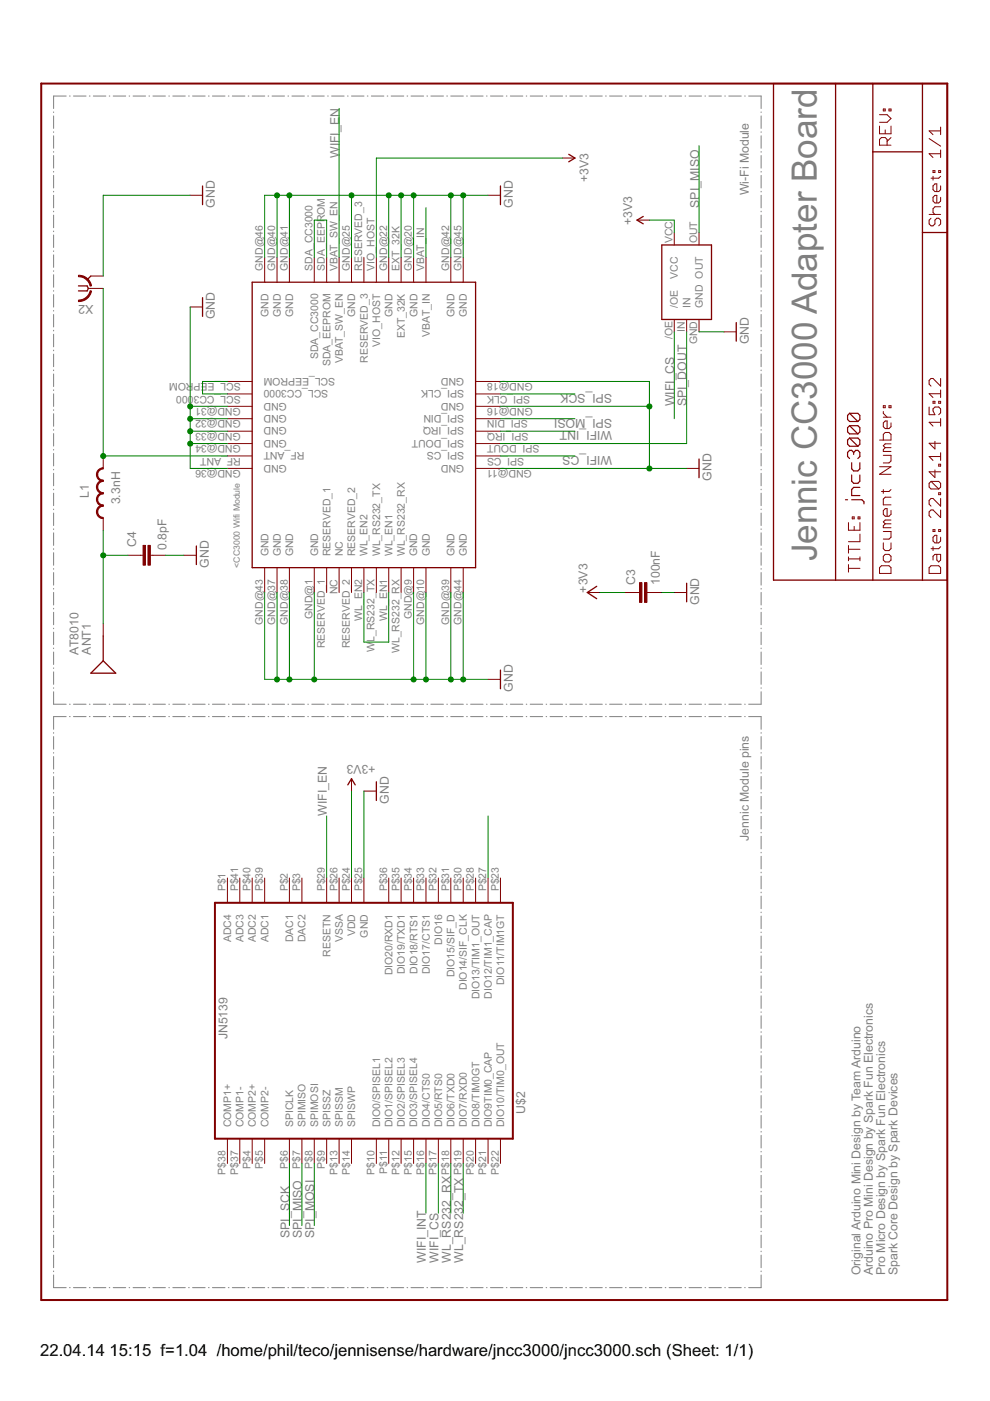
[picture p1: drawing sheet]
<svg xmlns="http://www.w3.org/2000/svg" width="210mm" height="297mm" viewBox="0 0 210 297" stroke-linecap="round" stroke-linejoin="round" font-family="sans-serif">
<g fill="none" stroke="#808080" stroke-width=".21">
<path d="M11.4 23.7v.2M11.4 24.6v2.6M11.4 27.9v.2M11.4 28.8v2.6M11.4 32.1v.2M11.4 33v2.6M11.4 36.3v.2M11.4 37.2v2.7M14 20.4h-2.6v2.6M14.7 20.4h.2M15.6 20.4h2.6M18.9 20.4h.2"/>
<path d="M19.8 20.4h2.6M23.2 20.4h.1M24 20.4h2.6M27.4 20.4h.1M28.2 20.4h2.7M31.6 20.4h.1M32.4 20.4h2.7M35.8 20.4h.1M36.6 20.4h2.7M40 20.4h.1M40.8 20.4h2.7M44.2 20.4h.1"/>
<path d="M45 20.4h2.7M48.4 20.4h.2M49.3 20.4h2.6M52.6 20.4h.2M53.5 20.4h2.6M56.8 20.4h.2M57.7 20.4h2.6M61 20.4h.2M61.9 20.4h2.6M65.3 20.4h.1M66.1 20.4h2.6M69.5 20.4h.1"/>
<path d="M70.3 20.4h2.7M73.7 20.4h.1M74.5 20.4h2.7M77.9 20.4h.1M78.7 20.4h2.7M82.1 20.4h.1M82.9 20.4h2.7M86.3 20.4h.1M87.1 20.4h2.7M90.5 20.4h.2M91.4 20.4h2.6M94.7 20.4h.2"/>
<path d="M95.6 20.4h2.6M98.9 20.4h.2M99.8 20.4h2.6M103.1 20.4h.2M104 20.4h2.6M107.4 20.4h.1M108.2 20.4h2.6M111.6 20.4h.1M112.4 20.4h2.7M115.8 20.4h.1M116.6 20.4h2.7M120 20.4h.1"/>
<path d="M120.8 20.4h2.7M124.2 20.4h.1M125 20.4h2.7M128.4 20.4h.1M129.2 20.4h2.7M132.6 20.4h.2M133.5 20.4h2.6M136.8 20.4h.2M137.7 20.4h2.6M141 20.4h.2M141.9 20.4h2.6M145.2 20.4h.2"/>
<path d="M146.1 20.4h2.6M149.5 20.4h.1M150.3 20.4h2.7M153.7 20.4h.1M154.5 20.4h2.7M157.9 20.4h.1M158.7 20.4h2.7v2.6M161.4 23.7v.2M161.4 24.6v2.6M161.4 27.9v.2M161.4 28.8v2.6M161.4 32.1v.2"/>
<path d="M161.4 33v2.6M161.4 36.3v.2M161.4 37.2v2.7M11.4 40.6v.1M11.4 41.4v2.7M11.4 44.8v.1M11.4 45.6v2.7M11.4 49v.1M11.4 49.8v2.7M11.4 53.2v.1M11.4 54v2.7M11.4 57.4v.1"/>
<path d="M11.4 58.3v2.6M161.4 40.6v.1M161.4 41.4v2.7M161.4 44.8v.1M161.4 45.6v2.7M161.4 49v.1M161.4 49.8v2.7M161.4 53.2v.1M161.4 54v2.7M161.4 57.4v.1M161.4 58.3v2.6M11.4 61.6v.1"/>
<path d="M11.4 62.5v2.6M11.4 65.8v.2M11.4 66.7v2.6M11.4 70v.2M11.4 70.9v2.6M11.4 74.2v.2M11.4 75.1v2.6M11.4 78.4v.2M11.4 79.3v2.7M161.4 61.6v.1M161.4 62.5v2.6M161.4 65.8v.2"/>
<path d="M161.4 66.7v2.6M161.4 70v.2M161.4 70.9v2.6M161.4 74.2v.2M161.4 75.1v2.6M161.4 78.4v.2M161.4 79.3v2.7M11.4 82.7v.1M11.4 83.5v2.7M11.4 86.9v.1M11.4 87.7v2.7M11.4 91.1v.1"/>
<path d="M11.4 91.9v2.7M11.4 95.3v.1M11.4 96.1v2.7M11.4 99.5v.1M161.4 82.7v.1M161.4 83.5v2.7M161.4 86.9v.1M161.4 87.7v2.7M161.4 91.1v.1M161.4 91.9v2.7M161.4 95.3v.1M161.4 96.1v2.7"/>
<path d="M161.4 99.5v.1M11.4 100.4v2.6M11.4 103.7v.1M11.4 104.6v2.6M11.4 107.9v.2M11.4 108.8v2.6M11.4 112.1v.2M11.4 113v2.6M11.4 116.3v.2M11.4 117.2v2.6M161.4 100.4v2.6M161.4 103.7v.1"/>
<path d="M161.4 104.6v2.6M161.4 107.9v.2M161.4 108.8v2.6M161.4 112.1v.2M161.4 113v2.6M161.4 116.3v.2M161.4 117.2v2.6M11.4 120.5v.2M11.4 121.4v2.7M11.4 124.8v.1M11.4 125.6v2.7M11.4 129v.1"/>
<path d="M11.4 129.8v2.7M11.4 133.2v.1M11.4 134v2.7M11.4 137.4v.1M11.4 138.2v2.7M161.4 120.5v.2M161.4 121.4v2.7M161.4 124.8v.1M161.4 125.6v2.7M161.4 129v.1M161.4 129.8v2.7M161.4 133.2v.1"/>
<path d="M161.4 134v2.7M161.4 137.4v.1M161.4 138.2v2.7M11.4 141.6v.1M11.4 142.5v2.6M11.4 145.8v.1M11.4 146.7v2.6h2.6M11.4 155.3v.2M11.4 156.2v2.6M11.4 159.6v.1M14 151.9h-2.6v2.7M14.7 151.9h.2"/>
<path d="M14.7 149.3h.2M15.6 151.9h2.6M15.6 149.3h2.6M18.9 151.9h.2M18.9 149.3h.2M19.8 151.9h2.6M19.8 149.3h2.6M23.2 151.9h.1M23.2 149.3h.1M24 151.9h2.6M24 149.3h2.6M27.4 151.9h.1"/>
<path d="M27.4 149.3h.1M28.2 151.9h2.7M28.2 149.3h2.7M31.6 151.9h.1M31.6 149.3h.1M32.4 151.9h2.7M32.4 149.3h2.7M35.8 151.9h.1M35.8 149.3h.1M36.6 151.9h2.7M36.6 149.3h2.7M40 151.9h.1"/>
<path d="M40 149.3h.1M40.8 151.9h2.7M40.8 149.3h2.7M44.2 151.9h.1M44.2 149.3h.1M45 151.9h2.7M45 149.3h2.7M48.4 151.9h.2M48.4 149.3h.2M49.3 151.9h2.6M49.3 149.3h2.6M52.6 151.9h.2"/>
<path d="M52.6 149.3h.2M53.5 151.9h2.6M53.5 149.3h2.6M56.8 151.9h.2M56.8 149.3h.2M57.7 151.9h2.6M57.7 149.3h2.6M61 151.9h.2M61 149.3h.2M61.9 151.9h2.6M61.9 149.3h2.6M65.3 151.9h.1"/>
<path d="M65.3 149.3h.1M66.1 151.9h2.6M66.1 149.3h2.6M69.5 151.9h.1M69.5 149.3h.1M70.3 151.9h2.7M70.3 149.3h2.7M73.7 151.9h.1M73.7 149.3h.1M74.5 151.9h2.7M74.5 149.3h2.7M77.9 151.9h.1"/>
<path d="M77.9 149.3h.1M78.7 151.9h2.7M78.7 149.3h2.7M82.1 151.9h.1M82.1 149.3h.1M82.9 151.9h2.7M82.9 149.3h2.7M86.3 151.9h.1M86.3 149.3h.1M87.1 151.9h2.7M87.1 149.3h2.7M90.5 151.9h.2"/>
<path d="M90.5 149.3h.2M91.4 151.9h2.6M91.4 149.3h2.6M94.7 151.9h.2M94.7 149.3h.2M95.6 151.9h2.6M95.6 149.3h2.6M98.9 151.9h.2M98.9 149.3h.2M99.8 151.9h2.6M99.8 149.3h2.6M103.1 151.9h.2"/>
<path d="M103.1 149.3h.2M104 151.9h2.6M104 149.3h2.6M107.4 151.9h.1M107.4 149.3h.1M108.2 151.9h2.6M108.2 149.3h2.6M111.6 151.9h.1M111.6 149.3h.1M112.4 151.9h2.7M112.4 149.3h2.7M115.8 151.9h.1"/>
<path d="M115.8 149.3h.1M116.6 151.9h2.7M116.6 149.3h2.7M120 151.9h.1M120 149.3h.1M120.8 151.9h2.7M120.8 149.3h2.7M124.2 151.9h.1M124.2 149.3h.1M125 151.9h2.7M125 149.3h2.7M128.4 151.9h.1"/>
<path d="M128.4 149.3h.1M129.2 151.9h2.7M129.2 149.3h2.7M132.6 151.9h.2M132.6 149.3h.2M133.5 151.9h2.6M133.5 149.3h2.6M136.8 151.9h.2M136.8 149.3h.2M137.7 151.9h2.6M137.7 149.3h2.6M141 151.9h.2"/>
<path d="M141 149.3h.2M141.9 151.9h2.6M141.9 149.3h2.6M145.2 151.9h.2M145.2 149.3h.2M146.1 151.9h2.6M146.1 149.3h2.6M149.5 151.9h.1M149.5 149.3h.1M150.3 151.9h2.7M150.3 149.3h2.7M153.7 151.9h.1"/>
<path d="M153.7 149.3h.1M154.5 151.9h2.7M154.5 149.3h2.7M157.9 151.9h.1M157.9 149.3h.1M158.7 151.9h2.7v2.7M161.4 141.6v.1M161.4 142.5v2.6M161.4 145.8v.1M161.4 146.7v2.6h-2.7M161.4 155.3v.2M161.4 156.2v2.6"/>
<path d="M161.4 159.6v.1M11.4 160.4v2.7M11.4 163.8v.1M11.4 164.6v2.7M11.4 168v.1M11.4 168.8v2.7M11.4 172.2v.2M11.4 173.1v2.6M11.4 176.5v.1M11.4 177.3v2.7M161.4 160.4v2.7M161.4 163.8v.1"/>
<path d="M161.4 164.6v2.7M161.4 168v.1M161.4 168.8v2.7M161.4 172.2v.2M161.4 173.1v2.6M161.4 176.5v.1M161.4 177.3v2.7M11.4 180.7v.1M11.4 181.5v2.7M11.4 184.9v.2M11.4 185.8v2.6M11.4 189.1v.2"/>
<path d="M11.4 190v2.7M11.4 193.4v.1M11.4 194.2v2.7M11.4 197.6v.1M11.4 198.5v2.6M161.4 180.7v.1M161.4 181.5v2.7M161.4 184.9v.2M161.4 185.8v2.6M161.4 189.1v.2M161.4 190v2.7M161.4 193.4v.1"/>
<path d="M161.4 194.2v2.7M161.4 197.6v.1M161.4 198.5v2.6M11.4 201.8v.2M11.4 202.7v2.7M11.4 206.1v.1M11.4 206.9v2.7M11.4 210.3v.1M11.4 211.1v2.7M11.4 214.5v.2M11.4 215.4v2.6M11.4 218.7v.2"/>
<path d="M11.4 219.6v2.7M161.4 201.8v.2M161.4 202.7v2.7M161.4 206.1v.1M161.4 206.9v2.7M161.4 210.3v.1M161.4 211.1v2.7M161.4 214.5v.2M161.4 215.4v2.6M161.4 218.7v.2M161.4 219.6v2.7M11.4 223v.1"/>
<path d="M11.4 223.8v2.7M11.4 227.2v.1M11.4 228v2.7M11.4 231.4v.2M11.4 232.3v2.6M11.4 235.6v.2M11.4 236.5v2.7M11.4 239.9v.1M161.4 223v.1M161.4 223.8v2.7M161.4 227.2v.1M161.4 228v2.7"/>
<path d="M161.4 231.4v.2M161.4 232.3v2.6M161.4 235.6v.2M161.4 236.5v2.7M161.4 239.9v.1M11.4 240.7v2.7M11.4 244.1v.1M11.4 245v2.6M11.4 248.3v.2M11.4 249.2v2.7M11.4 252.6v.1M11.4 253.4v2.7"/>
<path d="M11.4 256.8v.1M11.4 257.6v2.7M161.4 240.7v2.7M161.4 244.1v.1M161.4 245v2.6M161.4 248.3v.2M161.4 249.2v2.7M161.4 252.6v.1M161.4 253.4v2.7M161.4 256.8v.1M161.4 257.6v2.7M11.4 261v.2"/>
<path d="M11.4 261.9v2.6M11.4 265.3v.1M11.4 266.1v2.7M11.4 269.5v.1M11.4 270.3v2.7h2.6M14.7 273h.2M15.6 273h2.6M18.9 273h.2M19.8 273h2.6M23.2 273h.1M24 273h2.6M27.4 273h.1"/>
<path d="M28.2 273h2.7M31.6 273h.1M32.4 273h2.7M35.8 273h.1M36.6 273h2.7M40 273h.1M40.8 273h2.7M44.2 273h.1M45 273h2.7M48.4 273h.2M49.3 273h2.6M52.6 273h.2"/>
<path d="M53.5 273h2.6M56.8 273h.2M57.7 273h2.6M61 273h.2M61.9 273h2.6M65.3 273h.1M66.1 273h2.6M69.5 273h.1M70.3 273h2.7M73.7 273h.1M74.5 273h2.7M77.9 273h.1"/>
<path d="M78.7 273h2.7M82.1 273h.1M82.9 273h2.7M86.3 273h.1M87.1 273h2.7M90.5 273h.2M91.4 273h2.6M94.7 273h.2M95.6 273h2.6M98.9 273h.2M99.8 273h2.6M103.1 273h.2"/>
<path d="M104 273h2.6M107.4 273h.1M108.2 273h2.6M111.6 273h.1M112.4 273h2.7M115.8 273h.1M116.6 273h2.7M120 273h.1M120.8 273h2.7M124.2 273h.1M125 273h2.7M128.4 273h.1"/>
<path d="M129.2 273h2.7M132.6 273h.2M133.5 273h2.6M136.8 273h.2M137.7 273h2.6M141 273h.2M141.9 273h2.6M145.2 273h.2M146.1 273h2.6M149.5 273h.1M150.3 273h2.7M153.7 273h.1"/>
<path d="M154.5 273h2.7M157.9 273h.1M161.4 270.3v2.7h-2.7M161.4 261v.2M161.4 261.9v2.6M161.4 265.3v.1M161.4 266.1v2.7M161.4 269.5v.1"/>
</g>
<path d="M8.7 17.7h192.2v257.9h-192.2zM45.6 191.4h63.1v50h-63.1z" fill="none" stroke="#800000" stroke-width=".42"/>
<g fill="none" stroke="#800000" stroke-width=".28">
<path d="M164 17.7h36.9v105.3h-36.9zM177.2 17.7v105.3M185.1 17.7v105.3M195.6 17.7v105.3M42.9 39.4v4M106.1 39.4v4M120.6 32.7l1.3 .8-1.3 .8M185.1 32.2h10.5M19.3 58.5l-.8 .8M53.5 59.8h47.3v60.6h-47.3zM136.4 45.9l-1.3 .8 1.3 .8M140.3 51.9h10.6v15.8h-10.6z"/>
<path d="M195.6 49.3h5.3M16.6 60.6h1.9l.2 .6-.2 .5h-1.9M42.9 63.1v4M156.1 68.4v3.9M148.2 97.3v4M41.6 115.8v3.9M21.9 134.8v5.3M126.5 124.3l-2 1.3 2 1.3M145.6 123.7v3.9M19.3 142.7l2.6-2.6 2.6 2.6zM106.1 142.1v3.9M73.7 166.4l.8-1.3 .8 1.3"/>
<path d="M79.8 165.8v3.9"/>
</g>
<g fill="none" stroke="#800000" stroke-width=".21">
<path d="M119.3 33.5h2.6M186.5 26.7v1.7h2.4v-1.7M186.5 24.3h1.6l.8 .8-.8 .8h-1.6M187.3 23.1h.4v.4h-.4zM187.7 27.5v.9M188.1 30.8v-1.2l-.4-.4h-.8l-.4 .4v1.2h2.4M188.5 23.1h.4v.4h-.4zM188.9 29.2l-.8 .8M197 29.4l2.4 1.6M197.8 36.2h.4v.4h-.4zM197.8 37.4v.8M199 36.2h.4v.4h-.4z"/>
<path d="M199.4 26.9v1.7M199.4 31.8v1.6M199.4 39.4v.8l-.4 .4h-.8l-.4-.4v-.8l.4-.4h.4v1.6M199.4 37.4l-.4 .4h-1.6M199.4 32.6h-2.4l.8 .8M199.4 27.7h-2.4l.8 .9M19.3 58.5h2.6M40.3 41.4h2.6M56.1 54.6v5.2M58.7 54.6v5.2M61.4 54.6v5.2M66.6 54.6v5.2"/>
<path d="M69.3 54.6v5.2M71.9 54.6v5.2M74.5 54.6v5.2M77.2 54.6v5.2M79.8 54.6v5.2M82.4 54.6v5.2M85 54.6v5.2M87.7 54.6v5.2M90.3 54.6v5.2M95.6 54.6v5.2M98.2 54.6v5.2M103.5 41.4h2.6"/>
<path d="M135.1 46.7h2.6M143 49.3v2.6M148.2 49.3v2.6M197 45.5h2.4M197.4 46.3l-.4 .4v.8l.4 .4h.4l.4-.4v-.8l.4-.4h.4l.4 .4v.8l-.4 .4M199.4 41.8v.8l-.4 .4h-.8l-.4-.4v-.8l.4-.4h.4v1.6M199.4 43.8h-1.2l-.4 .5v.8l.4 .4M18.7 61.2h3.2M40.3 65.1h2.6M143 67.7v2.7M145.6 67.7v2.7M148.2 67.7v2.7"/>
<path d="M153.5 70.4h2.6M21.9 96.7v2.6M48.2 99.3h5.3M48.2 86.1h5.3M48.2 80.9h5.3M48.2 88.8h5.3M48.2 91.4h5.3M48.2 94h5.3M48.2 96.7h5.3M48.2 83.5h5.3M100.8 99.3h5.3M100.8 86.1h5.3"/>
<path d="M100.8 80.9h5.3M100.8 88.8h5.3M100.8 91.4h5.3M100.8 94h5.3M100.8 96.7h5.3M100.8 83.5h5.3M145.6 99.3h2.6M186.5 93.3h2.4v-1.2l-.4-.4h-.8l-.4 .4v1.2M186.5 99h2.4l-2.4 1.6h2.4M187.3 96.5h1.6v1.2l-.4 .4h-1.2M187.3 86h.4v.4h-.4zM187.3 87.2v.5l.8 .8"/>
<path d="M187.3 88.5h1.6M187.7 94.9l-.4 .4v.4h1.6M187.7 94.9h1.2M188.5 86h.4v.4h-.4zM188.9 89.7v.8l-.4 .4h-.8l-.4-.4v-.8l.4-.4h.4v1.6M188.9 94.1h-1.2l-.4 .4 .4 .4M197 86.3v1.6h1.2l-.4-.8v-.4l.4-.4h.8l.4 .4v.8l-.4 .4M197.8 85.1h.4v.4h-.4zM198.2 93.6v1.6l-1.2-1.2h2.4M198.2 99.6v1.6l-1.2-1.2h2.4M199 85.1h.4v.4h-.4zM199 98.4h.4v.4h-.4z"/>
<path d="M199.4 80.2v1.7l-1.6-1.7h-.4l-.4 .4v.8l.4 .5M199.4 82.7v1.6M199.4 88.7v1.6M199.4 96v1.6M199.4 96.8h-2.4l.8 .8M199.4 89.5h-2.4l.8 .8M199.4 83.5h-2.4l.8 .8M21.9 109.8v2.7M27.2 117.7h3.1M31.9 117.7h3.2M39 117.7h2.6M179.9 110.8v1.6h2.4v-1.6"/>
<path d="M179.9 115.7v1.6M179.9 118.1v.8M179.9 119.7v1.6M179.9 118.5h2.4M179.9 116.5h2.4M180.7 109.6h.4v.4h-.4zM181.1 111.6v.8M181.9 109.6h.4v.4h-.4zM182.3 113.2v1.7h-2.4M182.3 118.1v.8M187.3 112.7h1.6v1.2l-.4 .4h-1.2M187.3 115.1v1.2l.4 .4h.8l.4-.4v-1.2"/>
<path d="M187.3 103.8v.8M187.7 117.5h.8l.4 .4v.8l-.4 .4h-.8l-.4-.4v-.8zM187.7 111.1l-.4 .4v.4h1.6M187.7 111.1h1.2M188.9 108.2v.9l-.4 .4h-.8l-.4-.4v-.9l.4-.4h.4v1.7M188.9 105.4h-1.2l-.4 .4v1.2h1.6M188.9 110.3h-1.2l-.4 .4 .4 .4M188.9 103.8l-.4 .4h-1.6M197.4 102.1h1.6l.4 .4v.8l-.4 .4M197.4 102.1l-.4 .4v.8l.4 .4h1.6M197.4 102.1l1.6 1.6M197.8 112.3h.4v.4h-.4z"/>
<path d="M197.8 115.9v.8M198.6 117.5v1.2l.4 .4 .4-.4v-1.2h-1.2l-.4 .4v.8M199 104.5h.4v.4h-.4zM199 112.3h.4v.4h-.4zM199.4 105.7v1.6l-1.6-1.6h-.4l-.4 .4v.8l.4 .4M199.4 108.1v1.6l-1.6-1.6h-.4l-.4 .4v.8l.4 .4M199.4 113.9v.8l-.4 .4h-.8l-.4-.4v-.8l.4-.4h.4v1.6M199.4 115.9l-.4 .4h-1.6M21.9 132.2v2.6M56.1 120.4v5.2M58.7 120.4v5.2M61.4 120.4v5.2"/>
<path d="M66.6 120.4v5.2M69.3 120.4v5.2M71.9 120.4v5.2M74.5 120.4v5.2M77.2 120.4v5.2M79.8 120.4v5.2M82.4 120.4v5.2M85 120.4v5.2M87.7 120.4v5.2M90.3 120.4v5.2M95.6 120.4v5.2M98.2 120.4v5.2"/>
<path d="M124.5 125.6h2.7M132.4 125.6h3.2M137.2 125.6h3.1M143 125.6h2.6M179.9 120.5h2.4M186.5 120.4l.4-.4h1.6l.4 .4v1.2h-2.4zM197 120.4l.4-.4h1.6l.4 .4v1.2h-2.4zM103.5 144h2.6M74.5 165.1v2.6M77.2 167.7h2.6M48.2 186.2v5.2M50.8 186.2v5.2"/>
<path d="M53.5 186.2v5.2M56.1 186.2v5.2M61.4 186.2v5.2M64 186.2v5.2M69.3 186.2v5.2M71.9 186.2v5.2M74.5 186.2v5.2M77.2 186.2v5.2M82.4 186.2v5.2M85 186.2v5.2M87.7 186.2v5.2M90.3 186.2v5.2"/>
<path d="M92.9 186.2v5.2M95.6 186.2v5.2M98.2 186.2v5.2M100.8 186.2v5.2M103.5 186.2v5.2M106.1 186.2v5.2M48.2 241.4v5.3M50.8 241.4v5.3M53.5 241.4v5.3M56.1 241.4v5.3M61.4 241.4v5.3M64 241.4v5.3"/>
<path d="M66.6 241.4v5.3M69.3 241.4v5.3M71.9 241.4v5.3M74.5 241.4v5.3M79.8 241.4v5.3M82.4 241.4v5.3M85 241.4v5.3M87.7 241.4v5.3M90.3 241.4v5.3M92.9 241.4v5.3M95.6 241.4v5.3M98.2 241.4v5.3"/>
<path d="M100.8 241.4v5.3M103.5 241.4v5.3M106.1 241.4v5.3"/>
</g>
<g fill="none" stroke="#800000" stroke-width=".25">
<path d="M180.1 87.6h1.8l.4 .5v.8l-.4 .5M180.1 90.3h1.8l.4 .4v.9l-.4 .4M180.1 92.9h1.8l.4 .4v.9l-.4 .4M180.1 87.6l-.4 .5v.8l.4 .5h1.8M180.1 90.3l-.4 .4v.9l.4 .4h1.8M180.1 92.9l-.4 .4v.9l.4 .4h1.8M180.1 92.9l1.8 1.7M180.1 90.3l1.8 1.7M180.1 87.6l1.8 1.8M180.6 98.1v1.3l.4 .4h.9l.4-.4v-1.3M181 95.9l.4-.4h.5l.4 .4v.9l-.4 .4M181 95.9l-.4-.4h-.5l-.4 .4v.9l.4 .4"/>
<path d="M181 95.9v.5M179.3 106h.4M180.6 106h2.2l.4 .4v.4M180.6 100.7v1.3l.4 .5h.9l.4-.5v-1.3M182.3 103.3h-1.3l-.4 .5v1.3h1.7"/>
</g>
<g fill="#800000" stroke="#800000" stroke-width=".21">
<path d="M136.7 123.5h.5v4.2h-.5z"/>
<path d="M135.6 123.5h.5v4.2h-.5z"/>
<path d="M31.4 115.6h.5v4.2h-.5z"/>
<path d="M30.3 115.6h.5v4.2h-.5z"/>
</g>
<g fill="#800000" stroke="#800000" stroke-width=".21">
<path d="M16.6 63.6a2.51 2.51 0 0 0 2.5-2l.3 .1a2.76 2.76 0 0 1-2.8 2.2z" fill-rule="evenodd"/>
<path d="M16.6 58.4a2.76 2.76 0 0 1 2.8 2.2l-.3 .1a2.51 2.51 0 0 0-2.5-2z" fill-rule="evenodd"/>
<path d="M20.4 108.5h.3l.3 .8 .4 .3 .5 .1v.3a1.41 1.41 0 0 1-1.5-1.5z" fill-rule="evenodd"/>
<path d="M20.9 107.5l1-.4v.2l-.5 .1-.4 .4-.3 .7h-.3z" fill-rule="evenodd"/>
<path d="M20.4 105.9h.3l.1 .5 .4 .4 .7 .3v.2a1.45 1.45 0 0 1-1.5-1.4z" fill-rule="evenodd"/>
<path d="M20.9 104.9l1-.5v.3l-.5 .1-.4 .4-.3 .7h-.3z" fill-rule="evenodd"/>
<path d="M20.4 103.3h.3l.3 .7 .4 .3 .5 .1v.3a1.45 1.45 0 0 1-1.5-1.4z" fill-rule="evenodd"/>
<path d="M20.9 102.2l.5-.3 .5-.1v.3l-.5 .1-.4 .3-.3 .8h-.3l.1-.5z" fill-rule="evenodd"/>
<path d="M20.4 100.6h.3l.3 .8 .4 .3 .5 .1v.3a1.41 1.41 0 0 1-1.5-1.5z" fill-rule="evenodd"/>
<path d="M20.9 99.6l1-.4v.2l-.5 .1-.4 .4-.3 .7h-.3z" fill-rule="evenodd"/>
</g>
<g fill="none" stroke="#008000" stroke-width=".21">
<path d="M71.9 23v31.6M119.3 33.5h-39.5v21.1M148.2 30.9v18.4M40.3 41.4h-18.4v17.1M58.7 41.4v13.2M61.4 41.4v13.2M66.6 54.6v-7.9h2.7v7.9M74.5 41.4v13.2M82.4 41.4v13.2M85 41.4v13.2M87.7 41.4v13.2M90.3 44v10.6"/>
<path d="M95.6 41.4v13.2M98.2 41.4v13.2M103.5 41.4h-47.4v13.2M137.7 46.7h5.3v2.6M21.9 61.2v35.5h26.3M40.3 65.1v34.2h7.9M143 70.4v18.4M145.6 70.4v23.6h-39.5M148.2 70.4h5.3M40.3 86.1h7.9M40.3 88.8h7.9M40.3 91.4h7.9"/>
<path d="M40.3 94h7.9M48.2 80.9h-5.3v2.6h5.3M106.1 86.1h31.6M106.1 88.8h15.8M106.1 91.4h15.8M106.1 99.3h39.5M106.1 80.9h31.6v18.4M106.1 83.5h15.8M106.1 96.7h15.8M21.9 112.5v19.7M21.9 117.7h5.3M35.1 117.7h3.9"/>
<path d="M56.1 125.6v18.4h47.4M58.7 125.6v18.4M61.4 125.6v18.4M66.6 125.6v18.4M77.2 125.6v10.5h5.2v-10.5M87.7 125.6v18.4M90.3 125.6v18.4M95.6 125.6v18.4M98.2 125.6v18.4M127.2 125.6h5.2M140.3 125.6h2.7M69.3 173v13.2"/>
<path d="M74.5 167.7v18.5M77.2 167.7v18.5M103.5 173v13.2M61.4 246.7v13.1M64 246.7v13.1M66.6 246.7v13.1M90.3 246.7v10.5M92.9 246.7v10.5M95.6 246.7v10.5M98.2 246.7v10.5"/>
</g>
<g fill="#008000" stroke="#008000" stroke-width=".21">
<circle cx="40.3" cy="86.2" r=".53"/>
<circle cx="40.3" cy="88.8" r=".53"/>
<circle cx="40.3" cy="91.4" r=".53"/>
<circle cx="40.3" cy="94.1" r=".53"/>
<circle cx="61.4" cy="144.1" r=".53"/>
<circle cx="58.7" cy="144.1" r=".53"/>
<circle cx="66.6" cy="144.1" r=".53"/>
<circle cx="87.7" cy="144.1" r=".53"/>
<circle cx="90.3" cy="144.1" r=".53"/>
<circle cx="98.2" cy="144.1" r=".53"/>
<circle cx="95.6" cy="144.1" r=".53"/>
<circle cx="58.7" cy="41.4" r=".53"/>
<circle cx="74.5" cy="41.4" r=".53"/>
<circle cx="82.4" cy="41.4" r=".53"/>
<circle cx="87.7" cy="41.4" r=".53"/>
<circle cx="98.2" cy="41.4" r=".53"/>
<circle cx="85" cy="41.4" r=".53"/>
<circle cx="95.6" cy="41.4" r=".53"/>
<circle cx="61.4" cy="41.4" r=".53"/>
<circle cx="137.7" cy="86.2" r=".53"/>
<circle cx="137.7" cy="99.3" r=".53"/>
<circle cx="21.9" cy="96.7" r=".53"/>
<circle cx="21.9" cy="117.8" r=".53"/>
</g>
<text font-size="7.4" fill="#808080" x="173.2" y="119" transform="rotate(-90 173.2 119)">Jennic CC3000 Adapter Board</text>
<g font-size="3.5">
<text x="8.5" y="287.5">22.04.14</text>
<text x="23.2" y="287.5">15:15 f=1.04 /home/phil/teco/jennisense/hardware/jncc3000/jncc3000.sch (Sheet: 1/1)</text>
</g>
<g font-size="2.6" fill="#808080">
<text x="71.9" y="33.5" transform="rotate(-90 71.9 33.5)">WIFI_EN</text>
<text x="124.8" y="38.6" transform="rotate(-90 124.8 38.6)">+3V3</text>
<text x="158.7" y="41.4" transform="rotate(-90 158.7 41.4)">Wi-Fi Module</text>
<text x="45.6" y="44" transform="rotate(-90 45.6 44)">GND</text>
<text x="108.7" y="44" transform="rotate(-90 108.7 44)">GND</text>
<text x="134" y="47.7" transform="rotate(-90 134 47.7)">+3V3</text>
<text x="148.2" y="44" transform="rotate(-90 148.2 44)">SPI_MISO</text>
<text x="19.8" y="64.6" transform="rotate(-180 19.8 64.6)">X2</text>
<text x="45.6" y="67.7" transform="rotate(-90 45.6 67.7)">GND</text>
<text x="158.7" y="73" transform="rotate(-90 158.7 73)">GND</text>
<text x="129.8" y="83.5" transform="rotate(-180 129.8 83.5)">SPI_SCK</text>
<text x="129.8" y="88.8" transform="rotate(-180 129.8 88.8)">SPI_MOSI</text>
<text x="143" y="86.1" transform="rotate(-90 143 86.1)">WIFI_CS</text>
<text x="145.6" y="86.1" transform="rotate(-90 145.6 86.1)">SPI_DOUT</text>
<text x="129.8" y="91.4" transform="rotate(-180 129.8 91.4)">WIFI_INT</text>
<text x="129.8" y="96.7" transform="rotate(-180 129.8 96.7)">WIFI_CS</text>
<text x="150.8" y="101.9" transform="rotate(-90 150.8 101.9)">GND</text>
<text x="18.9" y="105.6" transform="rotate(-90 18.9 105.6)">L1</text>
<text x="25.4" y="106.9" transform="rotate(-90 25.4 106.9)">3.3nH</text>
<text x="28.9" y="115.9" transform="rotate(-90 28.9 115.9)">C4</text>
<text x="35.3" y="116.7" transform="rotate(-90 35.3 116.7)">0.8pF</text>
<text x="44.3" y="120.4" transform="rotate(-90 44.3 120.4)">GND</text>
<text x="124.5" y="125.6" transform="rotate(-90 124.5 125.6)">+3V3</text>
<text x="134.7" y="124" transform="rotate(-90 134.7 124)">C3</text>
<text x="139.9" y="124" transform="rotate(-90 139.9 124)">100nF</text>
<text x="148.2" y="128.3" transform="rotate(-90 148.2 128.3)">GND</text>
<text x="16.6" y="138.8" transform="rotate(-90 16.6 138.8)">AT8010</text>
<text x="19.3" y="138.8" transform="rotate(-90 19.3 138.8)">ANT1</text>
<text x="108.7" y="146.7" transform="rotate(-90 108.7 146.7)">GND</text>
<text x="79.6" y="162.2" transform="rotate(-180 79.6 162.2)">+3V3</text>
<text x="69.3" y="173" transform="rotate(-90 69.3 173)">WIFI_EN</text>
<text x="82.4" y="170.4" transform="rotate(-90 82.4 170.4)">GND</text>
<text x="158.7" y="178.3" transform="rotate(-90 158.7 178.3)">Jennic Module pins</text>
<text x="48.2" y="220.4" transform="rotate(-90 48.2 220.4)">JN5139</text>
<text x="111.4" y="236.2" transform="rotate(-90 111.4 236.2)">U$2</text>
<text x="61.4" y="262.5" transform="rotate(-90 61.4 262.5)">SPI_SCK</text>
<text x="64" y="262.5" transform="rotate(-90 64 262.5)">SPI_MISO</text>
<text x="66.6" y="262.5" transform="rotate(-90 66.6 262.5)">SPI_MOSI</text>
<text x="90.3" y="267.7" transform="rotate(-90 90.3 267.7)">WIFI_INT</text>
<text x="93" y="267.7" transform="rotate(-90 93 267.7)">WIFI_CS</text>
<text x="95.6" y="267.7" transform="rotate(-90 95.6 267.7)">WL_RS232_RX</text>
<text x="98.2" y="267.7" transform="rotate(-90 98.2 267.7)">WL_RS232_TX</text>
<text x="182.4" y="270.4" transform="rotate(-90 182.4 270.4)">Original Arduino Mini Design by Team Arduino</text>
<text x="185.1" y="270.4" transform="rotate(-90 185.1 270.4)">Arduino Pro Mini Design by Spark Fun Electronics</text>
<text x="187.7" y="270.4" transform="rotate(-90 187.7 270.4)">Pro Micro Design by Spark Fun Electronics</text>
<text x="190.3" y="270.4" transform="rotate(-90 190.3 270.4)">Spark Core Design by Spark Devices</text>
</g>
<g font-size="2.2" fill="#808080">
<text x="142.6" y="51.6" transform="rotate(-90 142.6 51.6)">VCC</text>
<text x="147.8" y="51.6" transform="rotate(-90 147.8 51.6)">OUT</text>
<text x="55.7" y="57.4" transform="rotate(-90 55.7 57.4)">GND@46</text>
<text x="58.4" y="57.4" transform="rotate(-90 58.4 57.4)">GND@40</text>
<text x="61" y="57.4" transform="rotate(-90 61 57.4)">GND@41</text>
<text x="66.3" y="57.4" transform="rotate(-90 66.3 57.4)">SDA_CC3000</text>
<text x="68.9" y="57.4" transform="rotate(-90 68.9 57.4)">SDA_EEPROM</text>
<text x="71.5" y="57.4" transform="rotate(-90 71.5 57.4)">VBAT_SW_EN</text>
<text x="74.2" y="57.4" transform="rotate(-90 74.2 57.4)">GND@25</text>
<text x="76.8" y="57.4" transform="rotate(-90 76.8 57.4)">RESERVED_3</text>
<text x="79.4" y="57.4" transform="rotate(-90 79.4 57.4)">VIO_HOST</text>
<text x="82.1" y="57.4" transform="rotate(-90 82.1 57.4)">GND@22</text>
<text x="84.7" y="57.4" transform="rotate(-90 84.7 57.4)">EXT_32K</text>
<text x="87.3" y="57.4" transform="rotate(-90 87.3 57.4)">GND@20</text>
<text x="90" y="57.4" transform="rotate(-90 90 57.4)">VBAT_IN</text>
<text x="95.2" y="57.4" transform="rotate(-90 95.2 57.4)">GND@42</text>
<text x="97.8" y="57.4" transform="rotate(-90 97.8 57.4)">GND@45</text>
<text x="143.8" y="59.1" transform="rotate(-90 143.8 59.1)">VCC</text>
<text x="143.7" y="65.3" transform="rotate(-90 143.7 65.3)">/OE</text>
<text x="146.4" y="65.3" transform="rotate(-90 146.4 65.3)">IN</text>
<text x="149" y="65.3" transform="rotate(-90 149 65.3)">GND OUT</text>
<text x="56.9" y="67.2" transform="rotate(-90 56.9 67.2)">GND</text>
<text x="59.5" y="67.2" transform="rotate(-90 59.5 67.2)">GND</text>
<text x="62.2" y="67.2" transform="rotate(-90 62.2 67.2)">GND</text>
<text x="75.3" y="67.2" transform="rotate(-90 75.3 67.2)">GND</text>
<text x="83.2" y="67.2" transform="rotate(-90 83.2 67.2)">GND</text>
<text x="85.9" y="71.8" transform="rotate(-90 85.9 71.8)">EXT_32K</text>
<text x="88.5" y="67.2" transform="rotate(-90 88.5 67.2)">GND</text>
<text x="91.1" y="71.4" transform="rotate(-90 91.1 71.4)">VBAT_IN</text>
<text x="96.4" y="67.2" transform="rotate(-90 96.4 67.2)">GND</text>
<text x="99" y="67.2" transform="rotate(-90 99 67.2)">GND</text>
<text x="142.6" y="71.9" transform="rotate(-90 142.6 71.9)">/OE</text>
<text x="145.2" y="70.3" transform="rotate(-90 145.2 70.3)">IN</text>
<text x="67.4" y="76.2" transform="rotate(-90 67.4 76.2)">SDA_CC3000</text>
<text x="70.1" y="77.7" transform="rotate(-90 70.1 77.7)">SDA_EEPROM</text>
<text x="72.7" y="77" transform="rotate(-90 72.7 77)">VBAT_SW_EN</text>
<text x="78" y="76.9" transform="rotate(-90 78 76.9)">RESERVED_3</text>
<text x="80.6" y="73.5" transform="rotate(-90 80.6 73.5)">VIO_HOST</text>
<text x="147.8" y="73" transform="rotate(-90 147.8 73)">GND</text>
<text x="39.8" y="83.9" transform="rotate(-180 39.8 83.9)">00</text>
<text x="42.5" y="81.3" transform="rotate(-180 42.5 81.3)">PROM</text>
<text x="51.1" y="83.9" transform="rotate(-180 51.1 83.9)">SCL_CC30</text>
<text x="51.1" y="81.3" transform="rotate(-180 51.1 81.3)">SCL_EE</text>
<text x="69.6" y="82.7" transform="rotate(-180 69.6 82.7)">SCL_CC3000</text>
<text x="71.1" y="80.1" transform="rotate(-180 71.1 80.1)">SCL_EEPROM</text>
<text x="98.4" y="80.1" transform="rotate(-180 98.4 80.1)">GND</text>
<text x="98.4" y="82.7" transform="rotate(-180 98.4 82.7)">SPI_CLK</text>
<text x="112.4" y="83.9" transform="rotate(-180 112.4 83.9)">SPI_CLK</text>
<text x="112.9" y="81.3" transform="rotate(-180 112.9 81.3)">GND@18</text>
<text x="51.1" y="89.1" transform="rotate(-180 51.1 89.1)">GND@32</text>
<text x="51.1" y="86.5" transform="rotate(-180 51.1 86.5)">GND@31</text>
<text x="60.8" y="88" transform="rotate(-180 60.8 88)">GND</text>
<text x="60.8" y="85.4" transform="rotate(-180 60.8 85.4)">GND</text>
<text x="98.4" y="85.4" transform="rotate(-180 98.4 85.4)">GND</text>
<text x="98.4" y="88" transform="rotate(-180 98.4 88)">SPI_DIN</text>
<text x="111.9" y="89.1" transform="rotate(-180 111.9 89.1)">SPI_DIN</text>
<text x="112.9" y="86.5" transform="rotate(-180 112.9 86.5)">GND@16</text>
<text x="51.1" y="91.8" transform="rotate(-180 51.1 91.8)">GND@33</text>
<text x="51.1" y="94.4" transform="rotate(-180 51.1 94.4)">GND@34</text>
<text x="60.8" y="90.6" transform="rotate(-180 60.8 90.6)">GND</text>
<text x="60.8" y="93.2" transform="rotate(-180 60.8 93.2)">GND</text>
<text x="64.5" y="95.9" transform="rotate(-180 64.5 95.9)">RF_ANT</text>
<text x="98.4" y="95.9" transform="rotate(-180 98.4 95.9)">SPI_CS</text>
<text x="98.4" y="93.3" transform="rotate(-180 98.4 93.3)">SPI_DOUT</text>
<text x="98.4" y="90.6" transform="rotate(-180 98.4 90.6)">SPI_IRQ</text>
<text x="112" y="91.8" transform="rotate(-180 112 91.8)">SPI_IRQ</text>
<text x="114.4" y="94.4" transform="rotate(-180 114.4 94.4)">SPI_DOUT</text>
<text x="51.1" y="99.7" transform="rotate(-180 51.1 99.7)">GND@36</text>
<text x="51.1" y="97" transform="rotate(-180 51.1 97)">RF_ANT</text>
<text x="60.8" y="98.5" transform="rotate(-180 60.8 98.5)">GND</text>
<text x="98.4" y="98.5" transform="rotate(-180 98.4 98.5)">GND</text>
<text x="111.2" y="97" transform="rotate(-180 111.2 97)">SPI_CS</text>
<text x="112.8" y="99.7" transform="rotate(-180 112.8 99.7)">GND@11</text>
<text x="56.9" y="117.9" transform="rotate(-90 56.9 117.9)">GND</text>
<text x="59.5" y="117.9" transform="rotate(-90 59.5 117.9)">GND</text>
<text x="62.2" y="117.9" transform="rotate(-90 62.2 117.9)">GND</text>
<text x="67.4" y="117.9" transform="rotate(-90 67.4 117.9)">GND</text>
<text x="70.1" y="117.9" transform="rotate(-90 70.1 117.9)">RESERVED_1</text>
<text x="72.7" y="117.9" transform="rotate(-90 72.7 117.9)">NC</text>
<text x="75.3" y="117.9" transform="rotate(-90 75.3 117.9)">RESERVED_2</text>
<text x="78" y="117.9" transform="rotate(-90 78 117.9)">WL_EN2</text>
<text x="80.6" y="117.9" transform="rotate(-90 80.6 117.9)">WL_RS232_TX</text>
<text x="83.2" y="117.9" transform="rotate(-90 83.2 117.9)">WL_EN1</text>
<text x="85.8" y="117.9" transform="rotate(-90 85.8 117.9)">WL_RS232_RX</text>
<text x="88.5" y="117.9" transform="rotate(-90 88.5 117.9)">GND</text>
<text x="91.1" y="117.9" transform="rotate(-90 91.1 117.9)">GND</text>
<text x="96.4" y="117.9" transform="rotate(-90 96.4 117.9)">GND</text>
<text x="99" y="117.9" transform="rotate(-90 99 117.9)">GND</text>
<text x="66.3" y="131.2" transform="rotate(-90 66.3 131.2)">GND@1</text>
<text x="71.5" y="126" transform="rotate(-90 71.5 126)">NC</text>
<text x="76.8" y="131.7" transform="rotate(-90 76.8 131.7)">WL_EN2</text>
<text x="82.1" y="131.7" transform="rotate(-90 82.1 131.7)">WL_EN1</text>
<text x="87.3" y="131.2" transform="rotate(-90 87.3 131.2)">GND@9</text>
<text x="55.7" y="132.5" transform="rotate(-90 55.7 132.5)">GND@43</text>
<text x="58.4" y="132.5" transform="rotate(-90 58.4 132.5)">GND@37</text>
<text x="61" y="132.5" transform="rotate(-90 61 132.5)">GND@38</text>
<text x="68.9" y="137.4" transform="rotate(-90 68.9 137.4)">RESERVED_1</text>
<text x="74.2" y="137.4" transform="rotate(-90 74.2 137.4)">RESERVED_2</text>
<text x="79.4" y="136.1" transform="rotate(-90 79.4 136.1)">L_RS232_TX</text>
<text x="90" y="132.5" transform="rotate(-90 90 132.5)">GND@10</text>
<text x="95.2" y="132.5" transform="rotate(-90 95.2 132.5)">GND@39</text>
<text x="97.8" y="132.5" transform="rotate(-90 97.8 132.5)">GND@44</text>
<text x="79.4" y="138.2" transform="rotate(-90 79.4 138.2)">W</text>
<text x="84.7" y="138.5" transform="rotate(-90 84.7 138.5)">WL_RS232_RX</text>
<text x="47.8" y="189" transform="rotate(-90 47.8 189)">P$1</text>
<text x="50.5" y="189" transform="rotate(-90 50.5 189)">P$41</text>
<text x="53.1" y="189" transform="rotate(-90 53.1 189)">P$40</text>
<text x="55.7" y="189" transform="rotate(-90 55.7 189)">P$39</text>
<text x="61" y="189" transform="rotate(-90 61 189)">P$2</text>
<text x="63.6" y="189" transform="rotate(-90 63.6 189)">P$3</text>
<text x="68.9" y="189" transform="rotate(-90 68.9 189)">P$29</text>
<text x="71.5" y="189" transform="rotate(-90 71.5 189)">P$26</text>
<text x="74.2" y="189" transform="rotate(-90 74.2 189)">P$24</text>
<text x="76.8" y="189" transform="rotate(-90 76.8 189)">P$25</text>
<text x="82.1" y="189" transform="rotate(-90 82.1 189)">P$36</text>
<text x="84.7" y="189" transform="rotate(-90 84.7 189)">P$35</text>
<text x="87.3" y="189" transform="rotate(-90 87.3 189)">P$34</text>
<text x="90" y="189" transform="rotate(-90 90 189)">P$33</text>
<text x="92.6" y="189" transform="rotate(-90 92.6 189)">P$32</text>
<text x="95.2" y="189" transform="rotate(-90 95.2 189)">P$31</text>
<text x="97.8" y="189" transform="rotate(-90 97.8 189)">P$30</text>
<text x="100.5" y="189" transform="rotate(-90 100.5 189)">P$28</text>
<text x="103.1" y="189" transform="rotate(-90 103.1 189)">P$27</text>
<text x="105.7" y="189" transform="rotate(-90 105.7 189)">P$23</text>
<text x="49" y="199.8" transform="rotate(-90 49 199.8)">ADC4</text>
<text x="51.6" y="199.8" transform="rotate(-90 51.6 199.8)">ADC3</text>
<text x="54.3" y="199.8" transform="rotate(-90 54.3 199.8)">ADC2</text>
<text x="56.9" y="199.8" transform="rotate(-90 56.9 199.8)">ADC1</text>
<text x="62.2" y="199.8" transform="rotate(-90 62.2 199.8)">DAC1</text>
<text x="64.8" y="199.8" transform="rotate(-90 64.8 199.8)">DAC2</text>
<text x="70.1" y="202.9" transform="rotate(-90 70.1 202.9)">RESETN</text>
<text x="72.7" y="199.8" transform="rotate(-90 72.7 199.8)">VSSA</text>
<text x="75.3" y="198.5" transform="rotate(-90 75.3 198.5)">VDD</text>
<text x="78" y="198.8" transform="rotate(-90 78 198.8)">GND</text>
<text x="93.7" y="200.3" transform="rotate(-90 93.7 200.3)">DIO16</text>
<text x="83.2" y="206.8" transform="rotate(-90 83.2 206.8)">DIO20/RXD1</text>
<text x="85.9" y="206.6" transform="rotate(-90 85.9 206.6)">DIO19/TXD1</text>
<text x="88.5" y="206.5" transform="rotate(-90 88.5 206.5)">DIO18/RTS1</text>
<text x="91.1" y="206.6" transform="rotate(-90 91.1 206.6)">DIO17/CTS1</text>
<text x="96.4" y="207.2" transform="rotate(-90 96.4 207.2)">DIO15/SIF_D</text>
<text x="99" y="209.9" transform="rotate(-90 99 209.9)">DIO14/SIF_CLK</text>
<text x="106.9" y="208.9" transform="rotate(-90 106.9 208.9)">DIO11/TIM1GT</text>
<text x="101.6" y="211.9" transform="rotate(-90 101.6 211.9)">DIO13/TIM1_OUT</text>
<text x="104.3" y="211.7" transform="rotate(-90 104.3 211.7)">DIO12/TIM1_CAP</text>
<text x="49" y="239" transform="rotate(-90 49 239)">COMP1+</text>
<text x="51.6" y="239" transform="rotate(-90 51.6 239)">COMP1-</text>
<text x="54.3" y="239" transform="rotate(-90 54.3 239)">COMP2+</text>
<text x="56.9" y="239" transform="rotate(-90 56.9 239)">COMP2-</text>
<text x="62.2" y="239" transform="rotate(-90 62.2 239)">SPICLK</text>
<text x="64.8" y="239" transform="rotate(-90 64.8 239)">SPIMISO</text>
<text x="67.4" y="239" transform="rotate(-90 67.4 239)">SPIMOSI</text>
<text x="70.1" y="239" transform="rotate(-90 70.1 239)">SPISSZ</text>
<text x="72.7" y="239" transform="rotate(-90 72.7 239)">SPISSM</text>
<text x="75.3" y="239" transform="rotate(-90 75.3 239)">SPISWP</text>
<text x="80.6" y="239" transform="rotate(-90 80.6 239)">DIO0/SPISEL1</text>
<text x="83.2" y="239" transform="rotate(-90 83.2 239)">DIO1/SPISEL2</text>
<text x="85.8" y="239" transform="rotate(-90 85.8 239)">DIO2/SPISEL3</text>
<text x="88.5" y="239" transform="rotate(-90 88.5 239)">DIO3/SPISEL4</text>
<text x="91.1" y="239" transform="rotate(-90 91.1 239)">DIO4/CTS0</text>
<text x="93.7" y="239" transform="rotate(-90 93.7 239)">DIO5/RTS0</text>
<text x="96.4" y="239" transform="rotate(-90 96.4 239)">DIO6/TXD0</text>
<text x="99" y="239" transform="rotate(-90 99 239)">DIO7/RXD0</text>
<text x="101.6" y="239" transform="rotate(-90 101.6 239)">DIO8/TIM0GT</text>
<text x="104.3" y="239" transform="rotate(-90 104.3 239)">DIO9TIM0_CAP</text>
<text x="106.9" y="239" transform="rotate(-90 106.9 239)">DIO10/TIM0_OUT</text>
<text x="47.8" y="249" transform="rotate(-90 47.8 249)">P$38</text>
<text x="50.5" y="249" transform="rotate(-90 50.5 249)">P$37</text>
<text x="53.1" y="247.8" transform="rotate(-90 53.1 247.8)">P$4</text>
<text x="55.7" y="247.8" transform="rotate(-90 55.7 247.8)">P$5</text>
<text x="61" y="247.8" transform="rotate(-90 61 247.8)">P$6</text>
<text x="63.6" y="247.8" transform="rotate(-90 63.6 247.8)">P$7</text>
<text x="66.3" y="247.8" transform="rotate(-90 66.3 247.8)">P$8</text>
<text x="68.9" y="247.8" transform="rotate(-90 68.9 247.8)">P$9</text>
<text x="71.5" y="249" transform="rotate(-90 71.5 249)">P$13</text>
<text x="74.2" y="249" transform="rotate(-90 74.2 249)">P$14</text>
<text x="79.4" y="249" transform="rotate(-90 79.4 249)">P$10</text>
<text x="82.1" y="248.9" transform="rotate(-90 82.1 248.9)">P$11</text>
<text x="84.7" y="249" transform="rotate(-90 84.7 249)">P$12</text>
<text x="87.3" y="249" transform="rotate(-90 87.3 249)">P$15</text>
<text x="90" y="249" transform="rotate(-90 90 249)">P$16</text>
<text x="92.6" y="249" transform="rotate(-90 92.6 249)">P$17</text>
<text x="95.2" y="249" transform="rotate(-90 95.2 249)">P$18</text>
<text x="97.8" y="249" transform="rotate(-90 97.8 249)">P$19</text>
<text x="100.5" y="249" transform="rotate(-90 100.5 249)">P$20</text>
<text x="103.1" y="249" transform="rotate(-90 103.1 249)">P$21</text>
<text x="105.7" y="249" transform="rotate(-90 105.7 249)">P$22</text>
</g>
<text font-size="1.8" fill="#808080" x="50.8" y="120.4" transform="rotate(-90 50.8 120.4)">&lt;CC3000 Wifi Module</text>
</svg>
